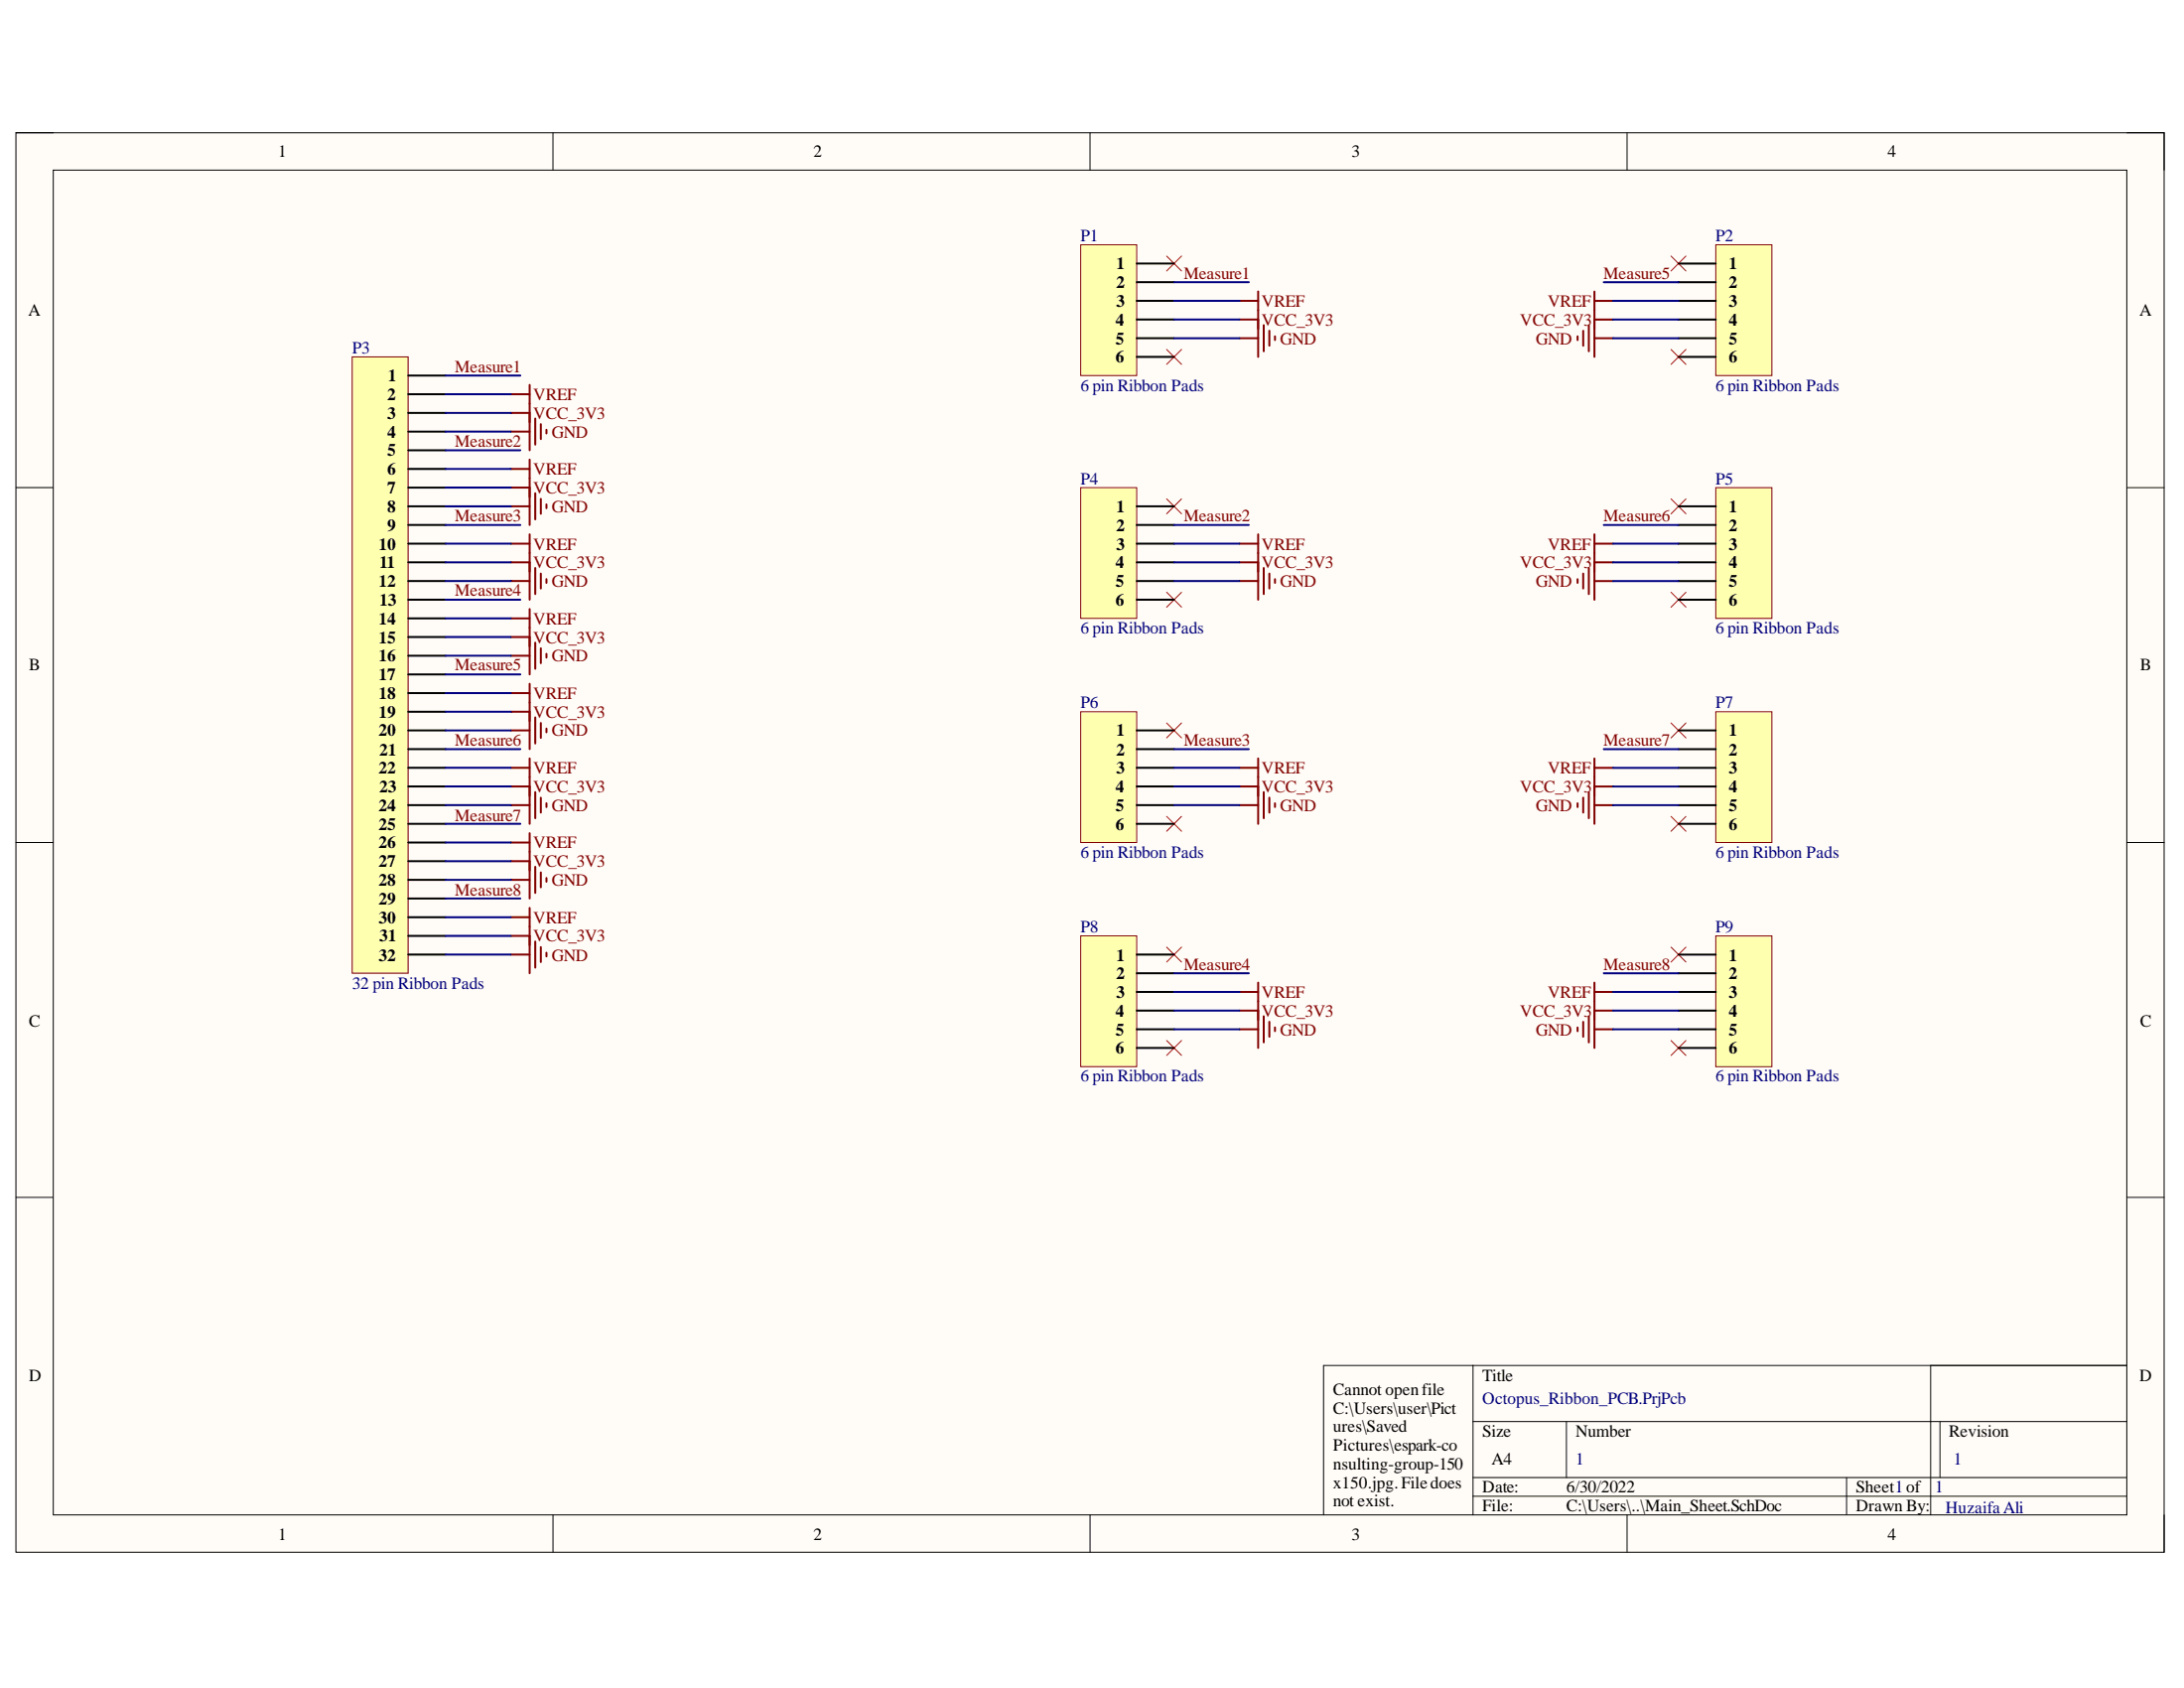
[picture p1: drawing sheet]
<svg xmlns="http://www.w3.org/2000/svg" width="279mm" height="216mm" viewBox="0 0 279 216" stroke-linecap="round" stroke-linejoin="round" font-family="sans-serif">
<path d="M2 17h274.9v181.5h-274.9z" fill-rule="evenodd" fill="#fffcf8"/>
<path d="M2 17h274.9v181.5h-274.9z" fill="none" stroke="#000" stroke-width=".13"/>
<path d="M6.8 21.8h265.3v172h-265.3z" fill-rule="evenodd" fill="#fffcf8"/>
<g fill="none" stroke="#000" stroke-width=".13">
<path d="M2 17h4.8M70.7 17v4.8M139.4 17v4.8M208.2 17v4.8M272.1 17h4.8v4.8M6.8 21.8h265.3v172h-265.3zM2 62.4h4.8M272.1 62.4h4.8M2 107.8h4.8M272.1 107.8h4.8M2 153.1h4.8M272.1 153.1h4.8"/>
<path d="M188.4 174.6v19.2M247 174.6v19.2M272.1 174.6h-102.8v19.2M70.7 193.8v4.7M139.5 193.8v4.7M188.4 181.8h83.7M188.4 189h83.7M188.4 191.4h83.7M200.4 181.8v7.2M208.2 193.8v4.7M236.2 189v4.8M248.2 181.8v7.2"/>
<path d="M276.9 193.8v4.7"/>
</g>
<g fill="none" stroke="#800000" stroke-width=".25">
<path d="M158.6 38.5h2.4M161 37.3v8.3M204 38.5h2.4M204 37.3v8.3M65.4 50.4h2.4M65.4 52.8h2.4M65.4 55.2h2.4M65.4 60h2.4M67.8 49.2v8.4M67.8 58.8v8.3M68.5 53.5v3.4M69.2 54.2v2"/>
<path d="M69.9 55v.4M158.6 40.9h2.4M158.6 43.3h2.4M161.7 41.6v3.3M162.4 42.3v1.9M163.1 43v.5M201.8 43v.5M202.5 42.3v1.9M203.3 41.6v3.3M204 40.9h2.4M204 43.3h2.4M65.4 62.4h2.4"/>
<path d="M65.4 64.8h2.4M65.4 69.5h2.4M65.4 71.9h2.4M65.4 74.3h2.4M65.4 79.1h2.4M67.8 68.3v8.4M67.8 77.9v8.4M68.5 63.1v3.3M68.5 72.6v3.4M69.2 63.8v1.9M69.2 73.4v1.9M69.9 64.5v.5"/>
<path d="M69.9 74.1v.5M158.6 69.5h2.4M158.6 71.9h2.4M158.6 74.3h2.4M161 68.3v8.4M161.7 72.6v3.4M162.4 73.4v1.9M163.1 74.1v.5M201.8 74.1v.5M202.5 73.4v1.9M203.3 72.6v3.4M204 69.5h2.4"/>
<path d="M204 71.9h2.4M204 74.3h2.4M204 68.3v8.4M65.4 81.5h2.4M65.4 83.9h2.4M65.4 88.6h2.4M65.4 91h2.4M65.4 93.4h2.4M65.4 98.2h2.4M67.8 87.5v8.3M67.8 97v8.4M68.5 82.2v3.3"/>
<path d="M68.5 91.8v3.3M69.2 82.9v1.9M69.2 92.5v1.9M69.9 83.6v.5M69.9 93.2v.5M158.6 98.2h2.4M161 97v8.4M204 98.2h2.4M204 97v8.4M65.4 100.6h2.4M65.4 103h2.4M65.4 107.8h2.4"/>
<path d="M65.4 110.1h2.4M65.4 112.5h2.4M65.4 117.3h2.4M65.4 119.7h2.4M67.8 106.6v8.3M67.8 116.1v8.4M68.5 101.3v3.4M68.5 110.9v3.3M69.2 102v1.9M69.2 111.6v1.9M69.9 102.7v.5M69.9 112.3v.5"/>
<path d="M158.6 100.6h2.4M158.6 103h2.4M161.7 101.3v3.4M162.4 102v1.9M163.1 102.7v.5M201.8 102.7v.5M202.5 102v1.9M203.3 101.3v3.4M204 100.6h2.4M204 103h2.4M65.4 122.1h2.4M68.5 120.4v3.4"/>
<path d="M69.2 121.1v1.9M69.9 121.9v.4M158.6 126.9h2.4M158.6 129.3h2.4M158.6 131.6h2.4M161 125.7v8.3M161.7 130v3.3M162.4 130.7v1.9M163.1 131.4v.5M201.8 131.4v.5M202.5 130.7v1.9M203.3 130v3.3"/>
<path d="M204 125.7v8.3M204 126.9h2.4M204 129.3h2.4M204 131.6h2.4"/>
</g>
<g fill="none" stroke="#f00" stroke-width=".13">
<path d="M149.2 32.7l2 2M151.2 32.7l-2 2M213.8 32.7l1.9 2M215.7 32.7l-1.9 2M149.2 44.7l2 1.9M151.2 44.7l-2 1.9M213.8 44.7l1.9 1.9M215.7 44.7l-1.9 1.9M149.2 63.8l2 1.9M149.2 75.7l2 2M151.2 63.8l-2 1.9M151.2 75.7l-2 2"/>
<path d="M213.8 63.8l1.9 1.9M213.8 75.7l1.9 2M215.7 63.8l-1.9 1.9M215.7 75.7l-1.9 2M149.2 92.5l2 1.9M151.2 92.5l-2 1.9M213.8 92.5l1.9 1.9M215.7 92.5l-1.9 1.9M149.2 104.4l2 1.9M151.2 104.4l-2 1.9M213.8 104.4l1.9 1.9M215.7 104.4l-1.9 1.9"/>
<path d="M149.2 121.1l2 1.9M149.2 133.1l2 1.9M151.2 121.1l-2 1.9M151.2 133.1l-2 1.9M213.8 121.1l1.9 1.9M213.8 133.1l1.9 1.9M215.7 121.1l-1.9 1.9M215.7 133.1l-1.9 1.9"/>
</g>
<path d="M138.3 31.3h7.1v16.7h-7.1z" fill-rule="evenodd" fill="#ffffb0"/>
<path d="M138.3 31.3h7.1v16.7h-7.1z" fill="none" stroke="#800000" stroke-width=".13"/>
<path d="M145.4 33.7h4.8M145.4 36.1h4.8M145.4 38.5h4.8M145.4 40.9h4.8M145.4 43.3h4.8M145.4 45.6h4.8" fill="none" stroke="#000" stroke-width=".25"/>
<path d="M219.5 31.3h7.2v16.7h-7.2z" fill-rule="evenodd" fill="#ffffb0"/>
<path d="M219.5 31.3h7.2v16.7h-7.2z" fill="none" stroke="#800000" stroke-width=".13"/>
<path d="M214.7 33.7h4.8M214.7 36.1h4.8M214.7 38.5h4.8M214.7 40.9h4.8M214.7 43.3h4.8M214.7 45.6h4.8" fill="none" stroke="#000" stroke-width=".25"/>
<path d="M138.3 62.4h7.1v16.7h-7.1z" fill-rule="evenodd" fill="#ffffb0"/>
<path d="M138.3 62.4h7.1v16.7h-7.1z" fill="none" stroke="#800000" stroke-width=".13"/>
<path d="M145.4 64.8h4.8M145.4 67.1h4.8M145.4 69.5h4.8M145.4 71.9h4.8M145.4 74.3h4.8M145.4 76.7h4.8" fill="none" stroke="#000" stroke-width=".25"/>
<path d="M219.5 62.4h7.2v16.7h-7.2z" fill-rule="evenodd" fill="#ffffb0"/>
<path d="M219.5 62.4h7.2v16.7h-7.2z" fill="none" stroke="#800000" stroke-width=".13"/>
<path d="M214.7 64.8h4.8M214.7 67.1h4.8M214.7 69.5h4.8M214.7 71.9h4.8M214.7 74.3h4.8M214.7 76.7h4.8" fill="none" stroke="#000" stroke-width=".25"/>
<path d="M138.3 91h7.1v16.8h-7.1z" fill-rule="evenodd" fill="#ffffb0"/>
<path d="M138.3 91h7.1v16.8h-7.1z" fill="none" stroke="#800000" stroke-width=".13"/>
<path d="M145.4 93.4h4.8M145.4 95.8h4.8M145.4 98.2h4.8M145.4 100.6h4.8M145.4 103h4.8M145.4 105.4h4.8" fill="none" stroke="#000" stroke-width=".25"/>
<path d="M219.5 91h7.2v16.8h-7.2z" fill-rule="evenodd" fill="#ffffb0"/>
<path d="M219.5 91h7.2v16.8h-7.2z" fill="none" stroke="#800000" stroke-width=".13"/>
<path d="M214.7 93.4h4.8M214.7 95.8h4.8M214.7 98.2h4.8M214.7 100.6h4.8M214.7 103h4.8M214.7 105.4h4.8" fill="none" stroke="#000" stroke-width=".25"/>
<path d="M138.3 119.7h7.1v16.7h-7.1z" fill-rule="evenodd" fill="#ffffb0"/>
<path d="M138.3 119.7h7.1v16.7h-7.1z" fill="none" stroke="#800000" stroke-width=".13"/>
<path d="M145.4 122.1h4.8M145.4 124.5h4.8M145.4 126.9h4.8M145.4 129.3h4.8M145.4 131.6h4.8M145.4 134h4.8" fill="none" stroke="#000" stroke-width=".25"/>
<path d="M219.5 119.7h7.2v16.7h-7.2z" fill-rule="evenodd" fill="#ffffb0"/>
<path d="M219.5 119.7h7.2v16.7h-7.2z" fill="none" stroke="#800000" stroke-width=".13"/>
<path d="M214.7 122.1h4.8M214.7 124.5h4.8M214.7 126.9h4.8M214.7 129.3h4.8M214.7 131.6h4.8M214.7 134h4.8" fill="none" stroke="#000" stroke-width=".25"/>
<path d="M45.1 45.6h7.1v78.9h-7.1z" fill-rule="evenodd" fill="#ffffb0"/>
<path d="M45.1 45.6h7.1v78.9h-7.1z" fill="none" stroke="#800000" stroke-width=".13"/>
<g fill="none" stroke="#000" stroke-width=".25">
<path d="M52.2 48h4.8M52.2 50.4h4.8M52.2 52.8h4.8M52.2 55.2h4.8M52.2 57.6h4.8M52.2 60h4.8M52.2 62.4h4.8M52.2 64.8h4.8M52.2 67.1h4.8M52.2 69.5h4.8M52.2 71.9h4.8M52.2 74.3h4.8"/>
<path d="M52.2 76.7h4.8M52.2 79.1h4.8M52.2 81.5h4.8M52.2 83.9h4.8M52.2 86.3h4.8M52.2 88.6h4.8M52.2 91h4.8M52.2 93.4h4.8M52.2 95.8h4.8M52.2 98.2h4.8M52.2 100.6h4.8M52.2 103h4.8"/>
<path d="M52.2 105.4h4.8M52.2 107.8h4.8M52.2 110.1h4.8M52.2 112.5h4.8M52.2 114.9h4.8M52.2 117.3h4.8M52.2 119.7h4.8M52.2 122.1h4.8"/>
</g>
<g fill="none" stroke="#000080" stroke-width=".25">
<path d="M150.2 36.1h9.6M150.2 38.5h8.4M205.2 36.1h9.5M206.4 38.5h8.3M57 60h8.4M57 57.6h9.6M57 55.2h8.4M57 52.8h8.4M57 50.4h8.4M57 48h9.6M150.2 40.9h8.4M150.2 43.3h8.4"/>
<path d="M206.4 40.9h8.3M206.4 43.3h8.3M57 67.1h9.6M57 69.5h8.4M57 71.9h8.4M57 74.3h8.4M57 79.1h8.4M57 76.7h9.6M57 64.8h8.4M57 62.4h8.4M150.2 67.1h9.6M150.2 69.5h8.4"/>
<path d="M150.2 71.9h8.4M150.2 74.3h8.4M205.2 67.1h9.5M206.4 69.5h8.3M206.4 71.9h8.3M206.4 74.3h8.3M57 98.2h8.4M57 95.8h9.6M57 93.4h8.4M57 91h8.4M57 88.6h8.4M57 86.3h9.6"/>
<path d="M57 83.9h8.4M57 81.5h8.4M150.2 98.2h8.4M150.2 95.8h9.6M205.2 95.8h9.5M206.4 98.2h8.3M57 100.6h8.4M57 103h8.4M57 119.7h8.4M57 117.3h8.4M57 114.9h9.6M57 112.5h8.4"/>
<path d="M57 110.1h8.4M57 107.8h8.4M57 105.4h9.6M150.2 100.6h8.4M150.2 103h8.4M206.4 100.6h8.3M206.4 103h8.3M57 122.1h8.4M150.2 126.9h8.4M150.2 129.3h8.4M150.2 131.6h8.4M150.2 124.5h9.6"/>
<path d="M205.2 124.5h9.5M206.4 126.9h8.3M206.4 129.3h8.3M206.4 131.6h8.3"/>
</g>
<g font-size="2.2">
<text x="35.6" y="20.1">1</text>
<text x="104.1" y="20.1">2</text>
<text x="172.9" y="20.1">3</text>
<text x="241.5" y="20.1">4</text>
<text x="142.8" y="34.5">1</text>
<text x="221.2" y="34.5">1</text>
<text x="3.6" y="40.4">A</text>
<text x="142.7" y="41.7">4</text>
<text x="142.8" y="36.8">2</text>
<text x="142.8" y="39.2">3</text>
<text x="221.2" y="36.8">2</text>
<text x="221.2" y="39.2">3</text>
<text x="221.2" y="41.7">4</text>
<text x="273.7" y="40.4">A</text>
<text x="142.7" y="44">5</text>
<text x="142.7" y="46.4">6</text>
<text x="221.2" y="44">5</text>
<text x="221.2" y="46.4">6</text>
<text x="49.5" y="51.2">2</text>
<text x="49.5" y="53.6">3</text>
<text x="49.6" y="48.8">1</text>
<text x="49.5" y="55.9">4</text>
<text x="49.5" y="58.3">5</text>
<text x="49.5" y="60.8">6</text>
<text x="49.5" y="63.1">7</text>
<text x="49.5" y="65.5">8</text>
<text x="142.8" y="65.5">1</text>
<text x="221.2" y="65.5">1</text>
<text x="48.4" y="70.3">10</text>
<text x="49.5" y="68">9</text>
<text x="142.8" y="68">2</text>
<text x="142.8" y="70.3">3</text>
<text x="221.2" y="68">2</text>
<text x="221.2" y="70.3">3</text>
<text x="48.4" y="75.1">12</text>
<text x="48.5" y="72.7">11</text>
<text x="48.5" y="77.5">13</text>
<text x="142.7" y="72.7">4</text>
<text x="142.7" y="75.1">5</text>
<text x="142.7" y="77.5">6</text>
<text x="221.2" y="72.7">4</text>
<text x="221.2" y="75.1">5</text>
<text x="221.2" y="77.5">6</text>
<text x="48.4" y="79.9">14</text>
<text x="48.4" y="82.2">15</text>
<text x="3.7" y="85.8">B</text>
<text x="48.4" y="84.6">16</text>
<text x="48.4" y="87.1">17</text>
<text x="48.4" y="89.4">18</text>
<text x="273.8" y="85.8">B</text>
<text x="48.4" y="91.8">19</text>
<text x="48.4" y="94.2">20</text>
<text x="142.8" y="94.2">1</text>
<text x="221.2" y="94.2">1</text>
<text x="48.4" y="99">22</text>
<text x="48.5" y="96.6">21</text>
<text x="48.5" y="101.3">23</text>
<text x="142.7" y="101.3">4</text>
<text x="142.8" y="96.6">2</text>
<text x="142.8" y="99">3</text>
<text x="221.2" y="96.6">2</text>
<text x="221.2" y="99">3</text>
<text x="221.2" y="101.3">4</text>
<text x="48.4" y="103.7">24</text>
<text x="48.4" y="106.2">25</text>
<text x="142.7" y="103.7">5</text>
<text x="142.7" y="106.2">6</text>
<text x="221.2" y="103.7">5</text>
<text x="221.2" y="106.2">6</text>
<text x="48.4" y="108.5">26</text>
<text x="48.4" y="110.9">27</text>
<text x="48.4" y="113.3">28</text>
<text x="48.4" y="115.7">29</text>
<text x="48.4" y="118.1">30</text>
<text x="48.4" y="122.9">32</text>
<text x="48.5" y="120.4">31</text>
<text x="142.8" y="122.9">1</text>
<text x="142.8" y="125.3">2</text>
<text x="221.2" y="122.9">1</text>
<text x="221.2" y="125.3">2</text>
<text x="3.7" y="131.3">C</text>
<text x="142.7" y="130">4</text>
<text x="142.8" y="127.6">3</text>
<text x="221.2" y="127.6">3</text>
<text x="221.2" y="130">4</text>
<text x="273.8" y="131.3">C</text>
<text x="142.7" y="132.4">5</text>
<text x="142.7" y="134.8">6</text>
<text x="221.2" y="132.4">5</text>
<text x="221.2" y="134.8">6</text>
<text x="3.7" y="176.6">D</text>
<text x="170.5" y="178.4">Cannot openfile</text>
<text x="189.6" y="176.6">Title</text>
<text x="273.7" y="176.6">D</text>
<text x="170.5" y="180.8">C:\Users\user\Pict</text>
<text x="170.5" y="183.2">ures\Saved</text>
<text x="170.5" y="185.6">Pictures\espark-co</text>
<text x="189.6" y="183.7">Size</text>
<text x="201.6" y="183.7">Number</text>
<text x="249.3" y="183.7">Revision</text>
<text x="170.5" y="188">nsulting-group-150</text>
<text x="170.5" y="190.3">x150.jpg.Filedoes</text>
<text x="189.6" y="190.9">Date:</text>
<text x="190.8" y="187.4">A4</text>
<text x="200.4" y="190.9">6/30/2022</text>
<text x="237.4" y="190.9">Sheet1of</text>
<text x="35.6" y="196.9">1</text>
<text x="104.1" y="196.9">2</text>
<text x="170.5" y="192.7">not exist.</text>
<text x="172.9" y="196.9">3</text>
<text x="189.6" y="193.3">File:</text>
<text x="200.4" y="193.3">C:\Users\..\Main_Sheet.SchDoc</text>
<text x="237.4" y="193.3">Drawn By:</text>
<text x="241.5" y="196.9">4</text>
</g>
<g font-size="2.2" fill="#000080">
<text x="138.2" y="30.8">P1</text>
<text x="219.5" y="30.8">P2</text>
<text x="45.1" y="45.2">P3</text>
<text x="138.2" y="50">6 pin Ribbon Pads</text>
<text x="219.5" y="50">6 pin Ribbon Pads</text>
<text x="138.2" y="61.9">P4</text>
<text x="219.5" y="61.9">P5</text>
<text x="138.2" y="81.1">6 pin Ribbon Pads</text>
<text x="219.5" y="81.1">6 pin Ribbon Pads</text>
<text x="138.2" y="90.6">P6</text>
<text x="219.5" y="90.6">P7</text>
<text x="138.2" y="109.7">6 pin Ribbon Pads</text>
<text x="219.5" y="109.7">6 pin Ribbon Pads</text>
<text x="138.2" y="119.3">P8</text>
<text x="219.5" y="119.3">P9</text>
<text x="45.1" y="126.4">32 pin Ribbon Pads</text>
<text x="138.2" y="138.4">6 pin Ribbon Pads</text>
<text x="219.5" y="138.4">6 pin Ribbon Pads</text>
<text x="189.6" y="179.6">Octopus_Ribbon_PCB.PrjPcb</text>
<text x="201.6" y="187.4">1</text>
<text x="247.6" y="190.9">1</text>
<text x="249.9" y="187.4">1</text>
<text x="248.9" y="193.5">Huzaifa Ali</text>
</g>
<g font-size="2.2" fill="#800000">
<text x="151.4" y="35.7">Measure1</text>
<text x="205.1" y="35.7">Measure5</text>
<text x="161.4" y="39.2">VREF</text>
<text x="161.4" y="41.7">VCC_3V3</text>
<text x="194.5" y="41.7">VCC_3V3</text>
<text x="198" y="39.2">VREF</text>
<text x="58.2" y="47.6">Measure1</text>
<text x="163.8" y="44">GND</text>
<text x="196.5" y="44">GND</text>
<text x="68.2" y="51.2">VREF</text>
<text x="68.2" y="53.6">VCC_3V3</text>
<text x="58.2" y="57.1">Measure2</text>
<text x="70.6" y="55.9">GND</text>
<text x="68.2" y="60.8">VREF</text>
<text x="68.2" y="63.1">VCC_3V3</text>
<text x="70.6" y="65.5">GND</text>
<text x="58.2" y="66.7">Measure3</text>
<text x="68.2" y="70.3">VREF</text>
<text x="151.4" y="66.7">Measure2</text>
<text x="161.4" y="70.3">VREF</text>
<text x="198" y="70.3">VREF</text>
<text x="205.1" y="66.7">Measure6</text>
<text x="58.2" y="76.2">Measure4</text>
<text x="68.2" y="72.7">VCC_3V3</text>
<text x="70.6" y="75.1">GND</text>
<text x="161.4" y="72.7">VCC_3V3</text>
<text x="163.8" y="75.1">GND</text>
<text x="194.5" y="72.7">VCC_3V3</text>
<text x="196.5" y="75.1">GND</text>
<text x="68.2" y="79.9">VREF</text>
<text x="68.2" y="82.2">VCC_3V3</text>
<text x="58.2" y="85.8">Measure5</text>
<text x="68.2" y="89.4">VREF</text>
<text x="70.6" y="84.6">GND</text>
<text x="58.2" y="95.4">Measure6</text>
<text x="68.2" y="91.8">VCC_3V3</text>
<text x="70.6" y="94.2">GND</text>
<text x="151.4" y="95.4">Measure3</text>
<text x="205.1" y="95.4">Measure7</text>
<text x="68.2" y="99">VREF</text>
<text x="68.2" y="101.3">VCC_3V3</text>
<text x="161.4" y="99">VREF</text>
<text x="161.4" y="101.3">VCC_3V3</text>
<text x="194.5" y="101.3">VCC_3V3</text>
<text x="198" y="99">VREF</text>
<text x="58.2" y="105">Measure7</text>
<text x="70.6" y="103.7">GND</text>
<text x="163.8" y="103.7">GND</text>
<text x="196.5" y="103.7">GND</text>
<text x="68.2" y="108.5">VREF</text>
<text x="68.2" y="110.9">VCC_3V3</text>
<text x="70.6" y="113.3">GND</text>
<text x="58.2" y="114.5">Measure8</text>
<text x="68.2" y="118.1">VREF</text>
<text x="68.2" y="120.4">VCC_3V3</text>
<text x="70.6" y="122.9">GND</text>
<text x="151.4" y="124.1">Measure4</text>
<text x="205.1" y="124.1">Measure8</text>
<text x="161.4" y="127.6">VREF</text>
<text x="161.4" y="130">VCC_3V3</text>
<text x="194.5" y="130">VCC_3V3</text>
<text x="198" y="127.6">VREF</text>
<text x="163.8" y="132.4">GND</text>
<text x="196.5" y="132.4">GND</text>
</g>
</svg>
